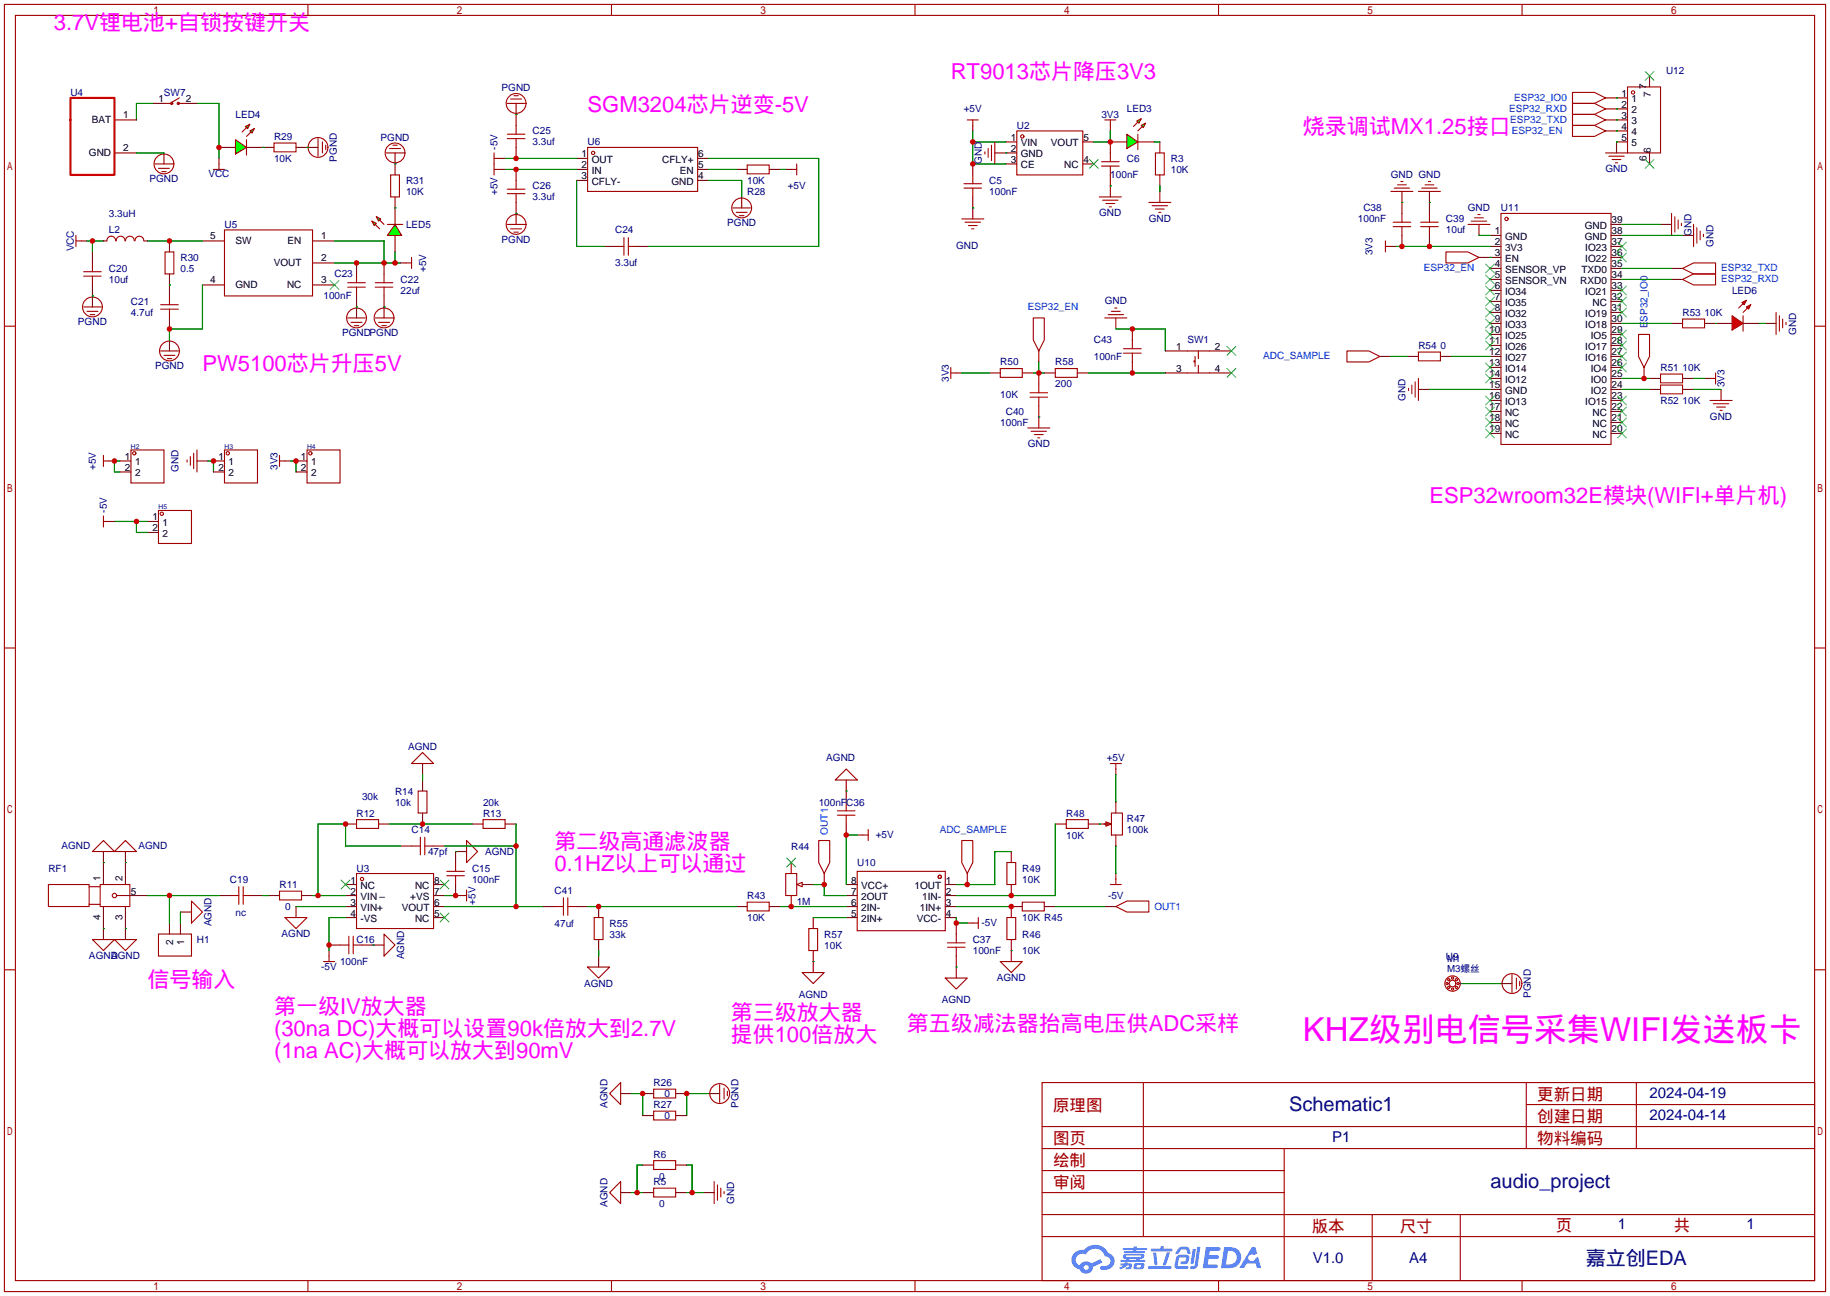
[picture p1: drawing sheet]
<svg xmlns="http://www.w3.org/2000/svg" width="422mm" height="299mm" viewBox="0 0 422 299" stroke-linecap="round" stroke-linejoin="round" font-family="sans-serif">
<g fill="none" stroke="#a10000" stroke-width=".25">
<path d="M1 1h420.4v297.2h-420.4zM3.6 3.6h415.2v292.1h-415.2zM71.1 1v2.6M141.1 1v2.6M211.2 1v2.6M281.3 1v2.6M351.3 1v2.6M1 75.3h2.6M418.8 75.3h2.6M1 149.6h2.6M418.8 149.6h2.6M1 223.9h2.6"/>
<path d="M418.8 223.9h2.6M240.5 249.9h178.3v45.8h-178.3zM263.9 249.9v35.6M352.3 249.9v15.3M352.3 255h66.5M377.7 249.9v15.3M240.5 270.3h55.9M240.5 265.2h178.3M240.5 275.3h55.9M240.5 260.1h178.3M296.4 265.2v30.5M71.1 295.7v2.5"/>
<path d="M141.1 295.7v2.5M211.2 295.7v2.5M240.5 285.5h178.3M240.5 280.4h178.3M281.3 295.7v2.5M316.7 280.4v15.3M337.1 280.4v15.3M351.3 295.7v2.5"/>
</g>
<g fill="#5487ff">
<path d="M278.4 287.9h2.6a.48 .48 0 0 1 .7 .4 .48 .48 0 0 1-.7 .5h-1.8l-.1 1h1.9a.43 .43 0 0 1 .4 .5 .43 .43 0 0 1-.5 .3h-1.9l-.2 1.3h1.6a.45 .45 0 0 1 .6 .2 .45 .45 0 0 1-.1 .6l-3.3 .1z"/>
<path d="M288.9 288h.9l.4 1.4-.8 .4a.84 .84 0 0 0-1.2 .2 .84 .84 0 0 0 .3 1.2 .84 .84 0 0 0 1.2-.4l.1-.3 .6-.3 .7 2.5h-1l-.3-1h-2l-.6 1h-1.1z"/>
<path d="M275.3 288.4h.7l-.5 3.2a.36 .36 0 0 1-.3 .3 .36 .36 0 0 1-.4-.4z"/>
<path d="M276.4 287.9h.7l-.6 4.3a1.13 1.13 0 0 1-1.8 .6l.2-.4 .7-.1 .2-.2z"/>
<path d="M272.1 288.2l.6-.4h1a.77 .77 0 0 1 .8 .6l.3 .9-.1 .2h-.6l-.2-.9-.3-.1h-.9l-.7 1-.7-.1z"/>
<path d="M271.6 290l.6-.3h1.7a.81 .81 0 0 1 .6 .5 .81 .81 0 0 1-.1 .9 .81 .81 0 0 1-.9 .8h-.7a.32 .32 0 0 1-.3-.4 .32 .32 0 0 1 .4-.3h.7l.2-.9-1.6 .1-.4 1.9h2.2a.32 .32 0 0 1 .3 .4 .32 .32 0 0 1-.4 .3l-2.2-.1-.5-.3-.1-.5z"/>
<path d="M265.1 292.3h5a.33 .33 0 0 1 .3 .4 .33 .33 0 0 1-.4 .3h-4.8l-.2-.2z"/>
<path d="M269.3 289.1h.8l-.7 2a.98 .98 0 0 1-.7 1.1l-.3-.3z"/>
<path d="M266.2 289.2h.7l.3 2.6a.34 .34 0 0 1-.3 .3 .34 .34 0 0 1-.4-.2z"/>
<path d="M265.7 288.3h2.1l.3-.6h.5l-.1 .6h1.8a.32 .32 0 0 1 .4 .3 .32 .32 0 0 1-.4 .3h-4.5l-.2-.1z"/>
<path d="M258.7 291.7h.9l.1-.2h.6v.2h.8l.2 .2-.2 .9-1.3 .2v-.4h.7l.1-.4a.68 .68 0 0 0-1 .4l-1.1 .4-.2-.4 1-.4h-.7z"/>
<path d="M259.2 288.1h2.4l.1-.3h.7v.3h2.1l.3 .3-.3 .2h-2.2v.3h1.8l.2 .2-.2 .2h-4.6v-.4h2v-.3h-2.2l-.2-.1z"/>
<path d="M282.6 287.9l-.8 4.9h1.7a2.5 2.5 0 0 0 3-2.5 2.5 2.5 0 0 0-3.1-2.4zM283.4 288.8a1.65 1.65 0 0 1 2.1 1.6 1.65 1.65 0 0 1-2.2 1.5h-.3z"/>
<path d="M259.4 289.7l-.2 .7 .7 .2 .1 .3h-1.3l.1 .4h5.3l.3-.2-.2-.2h-1.2l.2-.3a.7 .7 0 0 0 .8-.2 .7 .7 0 0 0 0-.9h-4.2zM260 289.9l3.4 .1-.2 .2h-3.2zM260.7 290.6h1.7l-.2 .3h-1.4z"/>
<path d="M261.8 291.8a1.05 1.05 0 0 0 0 1.2 2.91 2.91 0 0 0 2.2-.2 .98 .98 0 0 0 0-1.2h-1.7zM262.4 292.1l.9-.1 .1 .4-.3 .2h-.8z"/>
<path d="M248.1 289.2a2.23 2.23 0 0 0-.7 2.3 2.23 2.23 0 0 0 1.8 1.6 1.58 1.58 0 0 0 1.8 .9 1.58 1.58 0 0 0 1.3-1.5l2.2-1-.5-.8-2.1 1a1.65 1.65 0 0 0-2.7 .5 1.47 1.47 0 0 1-.7-2.1 1.47 1.47 0 0 1 2.2-.4 2.3 2.3 0 0 1 2.3-1.4 2.3 2.3 0 0 1 2 1.8 1.12 1.12 0 0 1 1.3 1 1.12 1.12 0 0 1-1.1 1.2h-.7a.45 .45 0 0 0-.6 .3 .45 .45 0 0 0 .4 .6 2.21 2.21 0 0 0 2.3-.6 2.21 2.21 0 0 0 .5-2.3 2.13 2.13 0 0 0-1.3-1 3.3 3.3 0 0 0-5.6-.7l-1.1 .1zM250.1 292.7a.6 .6 0 0 1 1.2 0 .6 .6 0 0 1-1.2 0z"/>
</g>
<g fill="none" stroke="#a10000" stroke-width=".25">
<path d="M35.8 37.8h4.1M36.6 38.9h2.5M37.3 39.6h1.1M56.9 32.3v3.5M63.2 33h5.1v2.1h-5.1zM95 176.3l2.5-2.6 2.6 2.6zM21.3 196.6l2.6-2.5 2.5 2.5zM26.4 196.6l2.6-2.5 2.5 2.5zM82.3 189.2h5.1v2.1h-5.1zM95 195.3h2M96.5 182.6h2.1v5.1h-2.1zM97 193.3v4.1"/>
<path d="M98 195.3h2.1M98 193.3v4.1M105.2 199.1v2.1M107.7 194.1l2.5 2.5-2.5 2.5zM111.5 189.2h5.1v2.1h-5.1zM11.2 204.2h9.4v5.1h-9.4zM20.6 208.8h2.5M20.6 204.7h2.5M21.3 216.9h5.1l-2.5 2.6zM23.1 204.2h6.9v5.1h-6.9zM26.4 216.9h5.1l-2.5 2.6zM26.9 206.8h2.1"/>
<path d="M36.6 215.6h7.6v5.1h-7.6zM44.2 208l2.5 2.6-2.5 2.5zM53.1 206.8h2M55.1 204.7v4.1M56.1 206.8h2.1M56.1 204.7v4.1M64.5 205.7h5.1v2.1h-5.1zM65.8 211.8h5.1l-2.6 2.6zM78.5 218.2h2M80.5 216.2v4M81.5 216.2v4M81.5 218.2h2.1"/>
<path d="M82.3 201.7h17.8v12.7h-17.8zM88.6 215.6l2.6 2.6-2.6 2.5zM103.1 202.2h4.1M103.1 201.2h4.1M105.2 202.2v2M106.4 206.8h1.3M107.7 205.5v2.5M74.7 222h2.5M75.9 220.7v1.3"/>
<circle cx="37.8" cy="37.8" r="2.29"/>
<circle cx="26.4" cy="206.8" r=".51"/>
<circle cx="83.6" cy="202.9" r=".38"/>
</g>
<g fill="none" stroke="#870000" stroke-width=".25">
<path d="M37.8 35.3v2.5M60.7 34h2.5M68.3 34h2.6M97.5 176.3v2.5M23.9 196.6v7.6M29 196.6v7.6M79.8 190.2h2.5M87.4 190.2h2.5M92.5 195.3h2.5M97.5 180.1v2.5M97.5 187.7v2.5M100.1 195.3h2.5"/>
<path d="M107.7 196.6h-2.5v2.5M109 190.2h2.5M116.6 190.2h2.5M23.9 209.3v7.6M29 206.8h5M29 209.3v7.6M39.1 213.1v2.5M41.7 213.1v2.5M41.7 210.6h2.5M50.5 206.8h2.6M58.2 206.8h2.5M62 206.8h2.5"/>
<path d="M68.3 209.3v2.5M69.6 206.8h2.5M75.9 219.5v1.2M75.9 218.2h2.6M79.8 204.2h2.5M79.8 206.8h2.5M79.8 209.3h2.5M79.8 211.8h2.5M83.6 218.2h5M100.1 204.2h2.5M100.1 206.8h2.5M100.1 209.3h2.5"/>
<path d="M100.1 211.8h2.5M105.2 204.2v2.6h1.2"/>
</g>
<path d="M78.7 203.2l2.1 2M80.8 203.2l-2.1 2M101.6 210.8l2 2.1M101.6 203.2l2 2M103.6 210.8l-2 2.1M103.6 203.2l-2 2" fill="none" stroke="#3c3" stroke-width=".25"/>
<g fill="none" stroke="#008700" stroke-width=".25">
<path d="M97.5 178.8v1.3M23.9 199.1h.1M29 199.1h.1M89.9 190.2h19.1M92.5 195.3h-12.7v-5.1h-6.4v16.6M105.2 196.6h.1M23.9 214.4h.1M29 214.4h.1M34 206.8h16.5M39.1 206.8v6.3M41.7 210.6v2.5M60.7 206.8h1.3"/>
<path d="M68.3 209.3h11.5M72.1 206.8h7.7M79.8 211.8h-3.9v7.7M86.1 218.2h.1M102.6 206.8h2.6"/>
</g>
<g fill="#0f0" stroke="#a10000" stroke-width=".25">
<path d="M54.4 32.3l2.5 1.7-2.5 1.6z"/>
<path d="M56.6 29.2l1.1-.5-.6 1z"/>
<path d="M57.7 30.2l1-.5-.5 1z"/>
</g>
<g fill="none" stroke="#a10000" stroke-width=".25">
<path d="M49.3 39.1h2.5M50.5 37.8v1.3M56.9 29.5l-1 1M57.9 30.5l-1 1M73.4 32v4.1M74.4 32.8v2.5M75.2 33.5v1M114 39.1h1.3M114 35.3v5.1M114 36.6h1.3M117.1 31h4.1M117.1 32h4.1"/>
<path d="M117.1 23.9h4.1M117.9 22.9h2.5M118.6 22.1h1M119.1 29v2M119.1 32v2M135.6 34h25.4v10.2h-25.4zM172.5 38.1h5v2h-5zM182.6 39.1h1.3M183.9 37.8v2.6M17.5 54.4v2.5M17.5 55.6h1.3M38.1 58.2h2v5h-2z"/>
<path d="M51.8 53.1h20.3v15.2h-20.3zM89.4 51.8h3.6M90.2 40.4h2v5.1h-2zM95 59.4v2.6M117.1 44.7h4.1M117.1 43.7h4.1M117.1 51.8h4.1M117.9 52.8h2.5M118.6 53.6h1M119.1 41.7v2M119.1 44.7v2M142 56.9h2"/>
<path d="M144 54.9v4M145 54.9v4M145 56.9h2.1M169.2 48h4M169.9 49h2.6M170.7 49.8h1M19.3 63.8h4.1M19.3 62.7h4.1M19.3 70.9h4.1M20.1 71.9h2.5M20.8 72.6h1M21.3 60.7v2"/>
<path d="M21.3 63.8v2M37.1 71.4h4M37.1 70.4h4M39.1 68.3v2.1M39.1 71.4v2M80.3 66.3h4M80.3 65.3h4M80.3 73.4h4M81 74.4h2.6M81.8 75.2h1M82.3 63.2v2.1M82.3 66.3v2"/>
<path d="M86.6 66.3h4.1M86.6 65.3h4.1M86.6 73.4h4.1M87.4 74.4h2.5M88.1 75.2h1.1M88.6 63.2v2.1M88.6 66.3v2M93.7 60.7h1.3M37.1 81h4M37.8 82h2.6M38.6 82.8h1"/>
<circle cx="73.4" cy="34" r="2.29"/>
<circle cx="119.1" cy="23.9" r="2.29"/>
<circle cx="136.9" cy="35.3" r=".38"/>
<circle cx="119.1" cy="51.8" r="2.29"/>
<circle cx="171.2" cy="48" r="2.29"/>
<circle cx="21.3" cy="70.9" r="2.29"/>
<circle cx="82.3" cy="73.4" r="2.29"/>
<circle cx="88.6" cy="73.4" r="2.29"/>
<circle cx="39.1" cy="81" r="2.29"/>
</g>
<g fill="none" stroke="#870000" stroke-width=".25">
<path d="M26.4 27.7h5.1M26.4 35.3h5.1M50.5 34h3.9M50.5 36.6v1.2M56.9 34h3.8M70.9 34h2.5M91.2 37.8v2.6M115.3 36.6h1.3M115.3 39.1h1.3M119.1 23.9v5.1M119.1 34v2.6M119.1 39.1v2.6"/>
<path d="M133.1 36.6h2.5M133.1 39.1h2.5M161 36.6h2.6M161 39.1h2.6M169.9 39.1h2.6M177.5 39.1h2.6M181.4 39.1h1.2M18.8 55.6h1.3M21.3 58.2v2.5M39.1 55.6v2.6M46.7 55.6h5.1M72.1 55.6h5.1"/>
<path d="M91.2 45.5v2.5M119.1 46.7v5.1M133.1 41.7h2.5M139.4 56.9h2.6M147.1 56.9h2.5M161 41.7h2.6M171.2 45.5v2.5M21.3 65.8v5.1M39.1 63.2v5.1M39.1 73.4v2.5M39.1 78.5v2.5M46.7 65.8h5.1"/>
<path d="M72.1 60.7h5.1M72.1 65.8h5.1M82.3 60.7v2.5M82.3 68.3v5.1M88.6 60.7v2.5M88.6 68.3v5.1M92.5 60.7h1.2"/>
</g>
<g fill="none" stroke="#008700" stroke-width=".25">
<path d="M31.5 35.3h6.3M35.3 23.9h-3.8v3.8M45.5 23.9h5v12.7M60.7 34h.1M70.9 34h.1M116.6 39.1h16.5M116.6 36.6h16.5M119.1 26.4h.1M163.6 39.1h6.3M163.6 36.6h25.4v20.3h-39.4M180.1 39.1h1.3M20.1 55.6h3.8"/>
<path d="M21.3 55.6v2.6M34 55.6h12.7M77.2 55.6h11.4v5.1M91.2 58.2v2.5M119.1 49.3h.1M133.1 41.7v15.2h6.3M163.6 41.7h7.6v3.8M21.3 68.3h.1M39.1 65.8h.1M46.7 65.8v10.1h-7.6v2.6M77.2 60.7h15.3M82.3 70.9h.1"/>
<path d="M88.6 70.9h.1"/>
</g>
<path d="M16.3 22.6h10.1v17.8h-10.1z" fill="none" stroke="#f30" stroke-width=".51"/>
<path d="M76.2 64.8l2 2M78.2 64.8l-2 2" fill="none" stroke="#3c3" stroke-width=".25"/>
<g fill="#0f0" stroke="#a10000" stroke-width=".25">
<path d="M91.2 51.8l1.5 2.6h-3.3z"/>
<path d="M85.9 51.1l1 .5-.5 .5z"/>
<path d="M86.9 50l1 .5-.5 .6z"/>
</g>
<g fill="none" stroke="#a10000" stroke-width=".25">
<path d="M89.2 35.3h4M89.9 34.3h2.6M90.7 33.5h1M227.3 35.1v.5M228.1 34.3v2M228.9 33.5v3.6M229.6 32.8v5M234.7 30.2h15.2v10.2h-15.2zM254.3 38.4h4M254.3 37.3h4M255 27.7h2.6M256.3 27.7v1.3"/>
<path d="M256.3 35.3v2M256.3 38.4v2M262.6 31v3.5M266.7 35.3h2v5.1h-2zM86.6 51.8l1 1M87.6 50.8l1 1M222 50.5h5.1M222.5 43.4h4.1M222.5 42.4h4.1M222.8 51.3h3.5M223.5 52.1h2.1M224.3 52.8h.5"/>
<path d="M224.5 40.4v2M224.5 43.4v2.1M253.7 45.5h5.1M254.5 46.2h3.6M255.3 47h2M256 47.8h.5M265.2 46.7h5.1M265.9 47.5h3.6M266.7 48.3h2M267.5 49h.5"/>
<circle cx="91.2" cy="35.3" r="2.29"/>
<circle cx="236" cy="31.5" r=".38"/>
</g>
<g fill="none" stroke="#870000" stroke-width=".25">
<path d="M91.2 35.3v2.5M224.5 37.8v2.6M229.6 35.3h5.1M232.2 32.8h2.5M232.2 37.8h2.5M249.9 32.8h2.6M249.9 37.8h2.6M256.3 29v1.2M256.3 32.8v2.5M267.7 32.8v2.5M91.2 48v3.8M91.2 54.4v3.8"/>
<path d="M224.5 45.5v5M256.3 40.4v5.1M267.7 40.4v2.5M267.7 44.2v2.5"/>
</g>
<path d="M91.2 37.8h.1M224.5 32.8h7.7M224.5 30.2v7.6h7.7M256.3 30.2v2.6h-3.8M91.2 48h.1M224.5 48h.1M256.3 42.9h.1M267.7 42.9v1.3" fill="none" stroke="#008700" stroke-width=".25"/>
<path d="M251.5 36.8l2 2.1M253.5 36.8l-2 2.1" fill="none" stroke="#3c3" stroke-width=".25"/>
<g fill="#0f0" stroke="#a10000" stroke-width=".25">
<path d="M260.1 31l2.5 1.8-2.5 1.5z"/>
<path d="M262.4 27.9l1-.5-.5 1z"/>
<path d="M263.4 29l1-.6-.5 1.1z"/>
</g>
<g fill="none" stroke="#a10000" stroke-width=".25">
<path d="M223.3 27.7h2.5M224.5 27.7v1.3M262.6 28.2l-1 1M263.7 29.2l-1.1 1M370.6 35.3h5.1M371.3 36.1h3.6M372.1 36.8h2M372.9 37.6h.5M375.7 20.1h7.6v15.2h-7.6zM319.8 55.6v2.6M319.8 56.9h1.3M321.1 44.2h5"/>
<path d="M321.6 51.3h4M321.6 52.3h4M321.8 43.4h3.6M322.6 42.7h2M323.3 41.9h.5M323.6 49.3v2M323.6 52.3v2.1M327.4 44.2h5.1M327.9 51.3h4.1M327.9 52.3h4.1M328.2 43.4h3.5M328.9 42.7h2.1"/>
<path d="M329.7 41.9h.5M329.9 49.3v2M329.9 52.3v2.1M333.8 58.2h5l2.6 1.2-2.6 1.3h-5zM338.8 51.8h5.1M339.6 51.1h3.6M340.4 50.3h2M341.1 49.5h.5M346.5 49.3h25.4v53.3h-25.4zM385.8 49.3v5.1M386.6 50v3.6M387.3 50.8v2"/>
<path d="M388.1 51.6v.5M390.9 51.8v5.1M391.7 52.6v3.5M392.4 53.3v2.1M393.2 54.1v.5M378.2 77.2h2.5v5.1l-1.2 2.5-1.3-2.5zM388.4 73.7h5v2h-5zM388.4 62l2.5-1.3h5.1v2.5h-5.1zM388.4 64.5l2.5-1.3h5.1v2.6h-5.1zM402.3 72.9v3.6M219.5 84.8v2.6M219.5 86.1h1.2"/>
<path d="M230.9 85.1h5.1v2h-5.1zM237.2 98.8h5.1M237.7 91.7h4.1M237.7 90.7h4.1M238 99.6h3.6M239.8 88.6v2.1M239.8 91.7v2M325.1 89.7v.5M325.9 88.9v2M326.6 88.1v3.6M327.4 87.4v5.1M383.3 86.4h5.1v2h-5.1z"/>
<path d="M383.3 88.9h5.1v2h-5.1zM394.7 87.4h1.3M394.7 92.5h5.1M395.5 93.2h3.5M396 86.1v2.5M396.2 94h2.1M397 94.7h.5M238.8 100.3h2M239.5 101.1h.5M256.3 176.3h2.5M257.6 176.3v1.2M192.8 180.1l2.5-2.6 2.6 2.6z"/>
<path d="M193.3 188.2h4.1M193.3 187.2h4.1M195.3 185.2v2M195.3 188.2v2M199.1 192.8h1.3M200.4 191.5v2.6M222 194.1h2.5v5l-1.2 2.6-1.3-2.6zM232.4 199.1h2v5.1h-2zM246.1 189.2h5.1v2.1h-5.1zM254.8 190.2h1.2M255.3 189.7l1.2 .5-1.2 .6zM256.5 187.7h2.6v5.1h-2.6z"/>
<path d="M172.5 208.3h5v2h-5zM181.4 201.7h2.5v5.1h-2.5zM183.9 204.2l1.3-.5v1zM197.9 201.2h20.3v13.7h-20.3zM218.7 218.7h4.1M218.7 217.7h4.1M220.7 215.6v2.1M220.7 218.7v2M224.5 213.1h1.3M225.8 211.8v2.6M232.4 211.8h2v5.1h-2zM236 208.3h5v2h-5z"/>
<path d="M256.3 204.2h2.5M257.6 202.9v1.3M218.2 225.8h5.1l-2.6 2.5zM230.9 222h5.1l-2.6 2.5z"/>
<circle cx="376.9" cy="21.3" r=".38"/>
<circle cx="347.7" cy="50.5" r=".38"/>
<circle cx="216.9" cy="202.4" r=".38"/>
</g>
<g fill="none" stroke="#870000" stroke-width=".25">
<path d="M380.7 17.5v2.6M224.5 29v1.2M256.3 32.8h3.8M262.6 32.8h3.8M373.1 22.6h2.6M373.1 25.1h2.6M373.1 27.7h2.6M373.1 30.2h2.6M375.7 32.8h-2.6v2.5M380.7 35.3v2.5M321.1 56.9h1.2M323.6 44.2v5.1"/>
<path d="M323.6 54.4v2.5M329.9 44.2v5.1M329.9 54.4v2.5M341.4 59.4h5.1M341.4 51.8v2.6M343.9 54.4h2.6M343.9 56.9h2.6M371.9 54.4h2.5M371.9 56.9h2.5M371.9 59.4h2.5M371.9 51.8h2.5M383.3 51.8h2.5"/>
<path d="M388.4 54.4h2.5M343.9 62h2.6M343.9 64.5h2.6M343.9 67.1h2.6M343.9 69.6h2.6M343.9 72.1h2.6M343.9 74.7h2.6M343.9 77.2h2.6M343.9 79.8h2.6M371.9 62h2.5M371.9 64.5h2.5M371.9 67.1h2.5"/>
<path d="M371.9 69.6h2.5M371.9 72.1h2.5M371.9 74.7h2.5M371.9 77.2h2.5M371.9 79.8h2.5M385.8 62h2.6M385.8 64.5h2.6M385.8 74.7h2.6M393.4 74.7h2.6M220.7 86.1h1.3M228.3 86.1h2.6M236 86.1h2.5"/>
<path d="M239.8 86.1v2.5M239.8 93.7v5.1M327.4 89.9h2.5M343.9 82.3h2.6M343.9 84.8h2.6M343.9 87.4h2.6M343.9 89.9h2.6M343.9 92.5h2.6M343.9 95h2.6M343.9 97.5h2.6M371.9 82.3h2.5M371.9 84.8h2.5"/>
<path d="M371.9 87.4h2.5M371.9 89.9h2.5M371.9 92.5h2.5M371.9 95h2.5M371.9 97.5h2.5M379.5 84.8v2.6M380.7 87.4h2.6M380.7 89.9h2.6M388.4 87.4h2.5M388.4 89.9h2.5M393.4 87.4h1.3M397.3 89.9v2.6"/>
<path d="M343.9 100.1h2.6M371.9 100.1h2.5M257.6 177.5v1.3M182.6 199.1v2.6M195.3 180.1v5.1M195.3 190.2v2.6M197.9 192.8h1.2M233.4 196.6v2.5M243.6 190.2h2.5M251.2 190.2h5.1M257.6 185.2v2.5M257.6 192.8v2.5"/>
<path d="M169.9 209.3h2.6M177.5 209.3h2.6M182.6 206.8v2.5M185.2 204.2h2.5M195.3 204.2h2.6M195.3 206.8h2.6M195.3 209.3h2.6M195.3 211.8h2.6M218.2 204.2h2.5M218.2 206.8h2.5M218.2 209.3h2.5M218.2 211.8h2.5"/>
<path d="M220.7 213.1v2.5M223.3 213.1h1.2M223.3 201.7v2.5M233.4 204.2v2.6M233.4 216.9v5.1M236 209.3h-2.6v2.5M241 209.3h2.6M257.6 201.7v1.2M220.7 220.7v5.1"/>
</g>
<g fill="none" stroke="#008700" stroke-width=".25">
<path d="M232.2 35.3h.1M266.4 32.8h1.3M322.3 56.9h21.6M323.6 46.7h.1M329.9 46.7h.1M341.4 54.4h2.5M374.4 54.4h14M374.4 51.8h8.9M374.4 62h11.4M374.4 64.5h11.4M374.4 74.7h11.4M222 86.1h6.3"/>
<path d="M238.5 86.1h2.5M239.8 96.3h.1M239.8 83.6v2.5M329.9 89.9h14M374.4 89.9h6.3M374.4 87.4h6.3M390.9 89.9h6.4M390.9 87.4h2.5M257.6 178.8v6.4M195.3 182.6h.1M197.9 192.8h-2.6v11.4M233.4 196.6h-3.8v7.6h-8.9"/>
<path d="M243.6 190.2v16.6h-22.9M253.7 190.2h.1M257.6 195.3v6.4M180.1 209.3h15.2M187.7 204.2h2.5v2.6h5.1M220.7 209.3h12.7M220.7 211.8v1.3h2.6M233.4 219.5h.1M220.7 223.3h.1"/>
</g>
<g fill="none" stroke="#3c3" stroke-width=".25">
<path d="M379.7 16.5l2.1 2M381.8 16.5l-2.1 2M379.7 36.8l2.1 2.1M381.8 36.8l-2.1 2.1M373.4 58.4l2 2.1M373.4 55.9l2 2M375.4 55.9l-2 2M375.4 58.4l-2 2.1M342.9 61l2 2M342.9 63.5l2 2M342.9 66l2 2.1M342.9 68.6l2 2"/>
<path d="M342.9 71.1l2 2.1M342.9 73.7l2 2M342.9 76.2l2 2M342.9 78.7l2 2.1M344.9 61l-2 2M344.9 63.5l-2 2M344.9 66l-2 2.1M344.9 68.6l-2 2M344.9 71.1l-2 2.1M344.9 73.7l-2 2M344.9 76.2l-2 2M344.9 78.7l-2 2.1"/>
<path d="M373.4 78.7l2 2.1M373.4 76.2l2 2M373.4 71.1l2 2.1M373.4 68.6l2 2M373.4 66l2 2.1M375.4 66l-2 2.1M375.4 68.6l-2 2M375.4 78.7l-2 2.1M375.4 76.2l-2 2M375.4 71.1l-2 2.1M342.9 83.8l2 2.1M342.9 86.4l2 2"/>
<path d="M342.9 91.4l2 2.1M342.9 94l2 2M342.9 96.5l2 2.1M342.9 99.1l2 2M344.9 83.8l-2 2.1M344.9 86.4l-2 2M344.9 91.4l-2 2.1M344.9 94l-2 2M344.9 96.5l-2 2.1M344.9 99.1l-2 2M373.4 99.1l2 2M373.4 96.5l2 2.1"/>
<path d="M373.4 94l2 2M373.4 91.4l2 2.1M373.4 83.8l2 2.1M373.4 81.3l2 2M375.4 99.1l-2 2M375.4 96.5l-2 2.1M375.4 94l-2 2M375.4 91.4l-2 2.1M375.4 83.8l-2 2.1M375.4 81.3l-2 2M181.6 198.1l2 2.1M183.6 198.1l-2 2.1"/>
</g>
<g fill="#f00" stroke="#a10000" stroke-width=".25">
<path d="M399.8 72.9l2.5 1.8-2.5 1.5z"/>
<path d="M402.1 69.9l1-.6-.5 1.1z"/>
<path d="M403.1 70.9l1-.5-.5 1z"/>
</g>
<g fill="none" stroke="#a10000" stroke-width=".25">
<path d="M37.8 23.9h1.8M41.1 23.9h1.8M41.4 22.6l-1.8 1M363 23.9h5l2.6 1.2-2.6 1.3h-5zM363 29h5l2.6 1.2-2.6 1.3h-5zM363 21.3h5l2.6 1.3-2.6 1.3h-5zM363 26.4h5l2.6 1.3-2.6 1.3h-5zM24.7 55.6a1.01 1.01 0 0 1 1-1.1 1.01 1.01 0 0 1 1 1.1M26.8 55.6a1.01 1.01 0 0 1 1-1.1 1.01 1.01 0 0 1 1 1.1M29 55.6a1.01 1.01 0 0 1 1-1.1 1.01 1.01 0 0 1 1 1.1M31.2 55.6a1.01 1.01 0 0 1 1-1.1 1.01 1.01 0 0 1 1 1.1M238.5 73.4h2.5v5.1l-1.2 2.5-1.3-2.5z"/>
<path d="M255 73.4h5.1M255.8 72.6h3.5M256.5 71.9h2.1M257.3 71.1h.5M261.4 78.5v2M402.3 70.1l-1 1M403.4 71.1l-1.1 1M410 72.1v5.1M410.7 72.9v3.6M411.5 73.7v2M412.2 74.4v.5M243.6 85.1h5.1v2h-5.1z"/>
<path d="M259.3 81.5h4.1M259.3 80.5h4.1M261.4 81.5v2.1M274.1 86.1h5M274.1 81h5M275.8 83.3h-.2v.3h.2M275.8 82.3v2.3M276.6 81v1.8M276.6 84.3v1.8M310.9 81h5.1l2.5 1.3-2.5 1.3h-5.1zM327.4 81.3h5.1v2h-5.1zM23.9 105.2v2.5"/>
<path d="M23.9 119.1v2.6M23.9 106.4h1.2M30.2 103.9h7.6v7.6h-7.6zM36.6 117.9h7.6v7.6h-7.6zM43.2 106.2v.5M43.9 105.4v2M44.7 104.6v3.6M45.5 103.9v5.1M51.8 103.9h7.6v7.6h-7.6zM64.5 106.4h1.3M64.5 105.2v2.5M70.9 103.9h7.6v7.6h-7.6z"/>
<path d="M23.9 120.4h1.2M189 194.1h2.5v5l-1.3 2.6-1.2-2.6zM128 209.3h2M130 207.3v4M131.1 209.3h2M131.1 207.3v4M137.2 211.8h2v5.1h-2zM186.7 214.4h2v5.1h-2zM257.6 209.3l2.5-1.3h5.1v2.6h-5.1zM135.6 223.3h5.1l-2.5 2.5zM185.2 224.5h5l-2.5 2.6zM349 225v4.1"/>
<path d="M350 225.8v2.5M350.8 226.6v1M143.3 249.9v5.1l-2.6-2.5zM150.9 251.5h5.1v2h-5.1zM150.9 256.5h5.1v2.1h-5.1zM166.1 250.4v4.1M167.1 251.2v2.5M167.9 252v1M143.3 272.8v5.1l-2.6-2.6zM150.9 274.3h5.1v2.1h-5.1zM150.9 268h5.1v2h-5.1zM164.8 272.8v5.1"/>
<path d="M165.6 273.6v3.5M166.4 274.3v2.1M167.1 275.1v.5"/>
<circle cx="39.6" cy="23.9" r=".25"/>
<circle cx="41.1" cy="23.9" r=".25"/>
<circle cx="31" cy="104.6" r=".38"/>
<circle cx="37.3" cy="118.6" r=".38"/>
<circle cx="52.6" cy="104.6" r=".38"/>
<circle cx="71.6" cy="104.6" r=".38"/>
<circle cx="334" cy="227.1" r=".25"/>
<circle cx="334.4" cy="226.2" r=".25"/>
<circle cx="334.4" cy="228" r=".25"/>
<circle cx="335.3" cy="225.8" r=".25"/>
<circle cx="335.3" cy="228.3" r=".25"/>
<circle cx="335.3" cy="227.1" r="1.78"/>
<circle cx="335.3" cy="227.1" r=".76"/>
<circle cx="336.2" cy="226.2" r=".25"/>
<circle cx="336.2" cy="228" r=".25"/>
<circle cx="336.5" cy="227.1" r=".25"/>
<circle cx="349" cy="227.1" r="2.29"/>
<circle cx="166.1" cy="252.5" r="2.29"/>
</g>
<g fill="none" stroke="#870000" stroke-width=".25">
<path d="M35.3 23.9h2.5M42.9 23.9h2.6M370.6 25.1h2.5M370.6 30.2h2.5M370.6 22.6h2.5M370.6 27.7h2.5M23.9 55.6h.7M33.3 55.6h.7M257.6 73.4v2.5M261.4 75.9v2.6M396 74.7h3.8M402.3 74.7h3.8"/>
<path d="M407.4 74.7h2.6M239.8 81v2.6M241 86.1h2.6M248.7 86.1h2.5M261.4 83.6v2.5M269 86.1h5.1M269 81h5.1M279.1 86.1h5.1M279.1 81h5.1M318.5 82.3h2.6M324.9 82.3h2.5M332.5 82.3h2.5"/>
<path d="M25.1 106.4h1.3M27.7 106.4h2.5M27.7 109h2.5M45.5 106.4h2.5M49.3 106.4h2.5M49.3 109h2.5M65.8 106.4h1.3M68.3 106.4h2.6M68.3 109h2.6M25.1 120.4h1.3M34 120.4h2.6M34 122.9h2.6"/>
<path d="M125.5 209.3h2.5M133.1 209.3h2.5M138.2 209.3v2.5M138.2 216.9v2.6M187.7 211.8v2.6M187.7 219.5v5M190.2 201.7v2.5M255 209.3h2.6M138.2 220.7v2.6M346.5 227.1h2.5M143.3 252.5h2.5M148.3 252.5h2.6"/>
<path d="M148.3 257.6h2.6M156 252.5h2.5M156 257.6h2.5M163.6 252.5h2.5M143.3 275.3h2.5M148.3 275.3h2.6M148.3 269h2.6M156 275.3h2.5M156 269h2.5M162.3 275.3h2.5"/>
</g>
<g fill="none" stroke="#008700" stroke-width=".25">
<path d="M373.1 25.1h.1M373.1 30.2h.1M373.1 22.6h.1M373.1 27.7h.1M373.1 32.8h.1M343.9 59.4h.1M257.6 75.9h11.4v5.1M396 74.7h.1M406.1 74.7h1.3M251.2 86.1h17.8M321.1 82.3h3.8M335 82.3h8.9"/>
<path d="M27.7 106.4h-1.3v2.6h1.3M48 106.4h1.3v2.6M67.1 106.4h1.2v2.6M26.4 120.4h7.6M31.5 120.4v2.5h2.5M102.6 195.3h16.5M119.1 190.2v19.1M102.6 209.3h22.9M135.6 209.3h34.3M138.2 219.5v1.2M187.7 211.8h7.6M243.6 209.3h11.4"/>
<path d="M187.7 222h.1M337.6 227.1h8.9M145.8 252.5h2.5v5.1M163.6 252.5h-5.1v5.1M145.8 275.3h2.5M148.3 269h-1.2v6.3M158.5 275.3h3.8M158.5 269h1.3v6.3"/>
</g>
<path d="M337.1 227.1h.5" fill="none" stroke="#000" stroke-width=".25"/>
<path d="M283.2 85.1l2 2M283.2 80l2 2M285.2 85.1l-2 2M285.2 80l-2 2" fill="none" stroke="#3c3" stroke-width=".25"/>
<g fill="#c00">
<circle cx="105.2" cy="206.8" r=".63"/>
<circle cx="75.9" cy="218.2" r=".63"/>
<circle cx="97.5" cy="190.2" r=".63"/>
<circle cx="79.8" cy="190.2" r=".63"/>
<circle cx="73.4" cy="206.8" r=".63"/>
<circle cx="39.1" cy="206.8" r=".63"/>
<circle cx="50.5" cy="34" r=".63"/>
<circle cx="39.1" cy="55.6" r=".63"/>
<circle cx="21.3" cy="55.6" r=".63"/>
<circle cx="39.1" cy="75.9" r=".63"/>
<circle cx="88.6" cy="60.7" r=".63"/>
<circle cx="82.3" cy="60.7" r=".63"/>
<circle cx="91.2" cy="60.7" r=".63"/>
<circle cx="119.1" cy="39.1" r=".63"/>
<circle cx="119.1" cy="36.6" r=".63"/>
<circle cx="224.5" cy="32.8" r=".63"/>
<circle cx="224.5" cy="37.8" r=".63"/>
<circle cx="256.3" cy="32.8" r=".63"/>
<circle cx="182.6" cy="209.3" r=".63"/>
<circle cx="190.2" cy="204.2" r=".63"/>
<circle cx="195.3" cy="192.8" r=".63"/>
<circle cx="220.7" cy="213.1" r=".63"/>
<circle cx="233.4" cy="209.3" r=".63"/>
<circle cx="233.4" cy="206.8" r=".63"/>
<circle cx="223.3" cy="204.2" r=".63"/>
<circle cx="323.6" cy="56.9" r=".63"/>
<circle cx="329.9" cy="56.9" r=".63"/>
<circle cx="239.8" cy="86.1" r=".63"/>
<circle cx="379.5" cy="87.4" r=".63"/>
<circle cx="158.5" cy="252.5" r=".63"/>
<circle cx="148.3" cy="252.5" r=".63"/>
<circle cx="159.8" cy="275.3" r=".63"/>
<circle cx="147.1" cy="275.3" r=".63"/>
<circle cx="119.1" cy="209.3" r=".63"/>
<circle cx="119.1" cy="195.3" r=".63"/>
<circle cx="26.4" cy="106.4" r=".63"/>
<circle cx="49.3" cy="106.4" r=".63"/>
<circle cx="68.3" cy="106.4" r=".63"/>
<circle cx="31.5" cy="120.4" r=".63"/>
<circle cx="261.4" cy="86.1" r=".63"/>
<circle cx="261.4" cy="75.9" r=".63"/>
<circle cx="138.2" cy="209.3" r=".63"/>
</g>
<text font-size="7.6" fill="#f0f" x="300.7" y="240.3">KHZ级别电信号采集WIFI发送板卡</text>
<g font-size="5.1" fill="#f0f">
<text x="12.4" y="6.9">3.7V锂电池+自锁按键开关</text>
<text x="219.5" y="18.3">RT9013芯片降压3V3</text>
<text x="135.6" y="25.9">SGM3204芯片逆变-5V</text>
<text x="300.7" y="31">烧录调试MX1.25接口</text>
<text x="46.7" y="85.6">PW5100芯片升压5V</text>
<text x="329.9" y="116.1">ESP32wroom32E模块(WIFI+单片机)</text>
<text x="128" y="196.1">第二级高通滤波器</text>
<text x="128" y="201.2">0.1HZ以上可以通过</text>
<text x="34" y="227.8">信号输入</text>
<text x="63.2" y="234.2">第一级IV放大器</text>
<text x="63.2" y="239.3">(30na DC)大概可以设置90k倍放大到2.7V</text>
<text x="168.7" y="235.5">第三级放大器</text>
<text x="209.3" y="238">第五级减法器抬高电压供ADC采样</text>
<text x="63.2" y="244.3">(1na AC)大概可以放大到90mV</text>
<text x="168.7" y="240.5">提供100倍放大</text>
</g>
<g font-size="4.6" fill="#000080">
<text x="297.6" y="256.4">Schematic1</text>
<text x="344" y="274.2">audio_project</text>
<text x="366" y="292">嘉立创EDA</text>
</g>
<g font-size="3.8" fill="#a00000">
<text x="243.1" y="256.5">原理图</text>
<text x="354.8" y="254">更新日期</text>
<text x="354.8" y="259.1">创建日期</text>
<text x="243.1" y="269.2">绘制</text>
<text x="243.1" y="264.2">图页</text>
<text x="354.8" y="264.2">物料编码</text>
<text x="243.1" y="274.3">审阅</text>
<text x="302.8" y="284.5">版本</text>
<text x="323.1" y="284.5">尺寸</text>
<text x="359.2" y="284.2">页</text>
<text x="386.3" y="284.2">共</text>
</g>
<g font-size="3.5" fill="#000080">
<text x="380.7" y="253.5">2024-04-19</text>
<text x="307.5" y="263.7">P1</text>
<text x="380.7" y="258.6">2024-04-14</text>
<text x="373.4" y="283.7">1</text>
<text x="403.2" y="283.7">1</text>
<text x="303" y="291.6">V1.0</text>
<text x="325.3" y="291.6">A4</text>
</g>
<g font-size="2.3" fill="#000080">
<text x="384.6" y="17.1">U12</text>
<text x="16.3" y="22.1">U4</text>
<text x="37.8" y="22.1">SW7</text>
<text x="115.8" y="21">PGND</text>
<text x="54.4" y="27.2">LED4</text>
<text x="222.5" y="25.8">+5V</text>
<text x="234.7" y="29.8">U2</text>
<text x="254.2" y="27.2">3V3</text>
<text x="260.1" y="26">LED3</text>
<text x="63.2" y="32.3">R29</text>
<text x="87.9" y="32.4">PGND</text>
<text x="114.9" y="34.6" transform="rotate(-90 114.9 34.6)">-5V</text>
<text x="122.9" y="31">C25</text>
<text x="122.9" y="33.6">3.3uf</text>
<text x="135.6" y="33.6">U6</text>
<text x="48.1" y="41">VCC</text>
<text x="63.2" y="37.4">10K</text>
<text x="77.8" y="37.4" transform="rotate(-90 77.8 37.4)">PGND</text>
<text x="226.6" y="37.9" transform="rotate(-90 226.6 37.9)">GND</text>
<text x="256.3" y="41.2">100nF</text>
<text x="260.1" y="37.4">C6</text>
<text x="270.3" y="37.4">R3</text>
<text x="270.3" y="39.9">10K</text>
<text x="321" y="41.1">GND GND</text>
<text x="370.6" y="39.8">GND</text>
<text x="34.5" y="42.1">PGND</text>
<text x="93.7" y="42.5">R31</text>
<text x="93.7" y="45">10K</text>
<text x="114.9" y="45" transform="rotate(-90 114.9 45)">+5V</text>
<text x="122.9" y="43.7">C26</text>
<text x="122.9" y="46.3">3.3uf</text>
<text x="172.5" y="45">R28</text>
<text x="172.5" y="42.5">10K</text>
<text x="181.8" y="43.6">+5V</text>
<text x="228.3" y="42.5">C5</text>
<text x="228.3" y="45">100nF</text>
<text x="25.1" y="53.9">L2</text>
<text x="25.1" y="50.1">3.3uH</text>
<text x="51.8" y="52.6">U5</text>
<text x="93.7" y="52.6">LED5</text>
<text x="142" y="53.9">C24</text>
<text x="167.9" y="52.3">PGND</text>
<text x="253.7" y="50">GND</text>
<text x="265.2" y="51.2">GND</text>
<text x="313.4" y="51.4">100nF</text>
<text x="314.7" y="48.8">C38</text>
<text x="333.8" y="51.4">C39</text>
<text x="333.8" y="53.9">10uf</text>
<text x="338.8" y="48.7">GND</text>
<text x="346.5" y="48.8">U11</text>
<text x="17.1" y="58.1" transform="rotate(-90 17.1 58.1)">VCC</text>
<text x="115.8" y="56.1">PGND</text>
<text x="220.7" y="57.6">GND</text>
<text x="316.8" y="58.9" transform="rotate(-90 316.8 58.9)">3V3</text>
<text x="390.4" y="54.4" transform="rotate(-90 390.4 54.4)">GND</text>
<text x="395.5" y="56.9" transform="rotate(-90 395.5 56.9)">GND</text>
<text x="25.1" y="62.8">C20</text>
<text x="25.1" y="65.3">10uf</text>
<text x="41.7" y="60.2">R30</text>
<text x="41.7" y="62.8">0.5</text>
<text x="77.2" y="64.1">C23</text>
<text x="92.5" y="65.3">C22</text>
<text x="98.3" y="62.8" transform="rotate(-90 98.3 62.8)">+5V</text>
<text x="142" y="61.5">3.3uf</text>
<text x="30.2" y="70.4">C21</text>
<text x="74.7" y="69.1">100nF</text>
<text x="92.5" y="67.9">22uf</text>
<text x="255" y="70.3">GND</text>
<text x="399.8" y="67.9">LED6</text>
<text x="18" y="75.1">PGND</text>
<text x="30.2" y="72.9">4.7uf</text>
<text x="79" y="77.7">PGNDPGND</text>
<text x="388.4" y="72.9">R53</text>
<text x="393.4" y="72.9">10K</text>
<text x="414.6" y="77.2" transform="rotate(-90 414.6 77.2)">GND</text>
<text x="252.5" y="79.3">C43</text>
<text x="252.5" y="83.1">100nF</text>
<text x="274.1" y="79.3">SW1</text>
<text x="327.4" y="80.6">R54</text>
<text x="332.5" y="80.6">0</text>
<text x="35.8" y="85.3">PGND</text>
<text x="219" y="88.2" transform="rotate(-90 219 88.2)">3V3</text>
<text x="230.9" y="84.4">R50</text>
<text x="243.6" y="84.4">R58</text>
<text x="243.6" y="89.5">200</text>
<text x="383.3" y="85.6">R51</text>
<text x="388.4" y="85.6">10K</text>
<text x="398.1" y="89.4" transform="rotate(-90 398.1 89.4)">3V3</text>
<text x="230.9" y="92">10K</text>
<text x="232.2" y="95.8">C40</text>
<text x="324.4" y="92.5" transform="rotate(-90 324.4 92.5)">GND</text>
<text x="383.3" y="93.3">R52</text>
<text x="388.4" y="93.3">10K</text>
<text x="230.9" y="98.3">100nF</text>
<text x="394.7" y="97">GND</text>
<text x="237.2" y="103.3">GND</text>
<text x="22.1" y="108.5" transform="rotate(-90 22.1 108.5)">+5V</text>
<text x="41.2" y="109" transform="rotate(-90 41.2 109)">GND</text>
<text x="64.1" y="108.5" transform="rotate(-90 64.1 108.5)">3V3</text>
<text x="24.7" y="118.4" transform="rotate(-90 24.7 118.4)">-5V</text>
<text x="94.2" y="173.2">AGND</text>
<text x="190.7" y="175.7">AGND</text>
<text x="255.5" y="175.7">+5V</text>
<text x="83.6" y="184.7">30k</text>
<text x="91.2" y="183.4">R14</text>
<text x="91.2" y="186">10k</text>
<text x="111.5" y="186">20k</text>
<text x="189" y="186">100nF</text>
<text x="195.3" y="186">C36</text>
<text x="82.3" y="188.5">R12</text>
<text x="111.5" y="188.5">R13</text>
<text x="246.1" y="188.5">R48</text>
<text x="260.1" y="189.8">R47</text>
<text x="14.2" y="196">AGND</text>
<text x="32" y="196">AGND</text>
<text x="95" y="192.3">C14</text>
<text x="98.8" y="197.4">47pf</text>
<text x="112" y="197.3">AGND</text>
<text x="182.6" y="196.1">R44</text>
<text x="202.1" y="193.5">+5V</text>
<text x="246.1" y="193.6">10K</text>
<text x="260.1" y="192.3">100k</text>
<text x="11.2" y="201.2">RF1</text>
<text x="53.1" y="203.8">C19</text>
<text x="82.3" y="201.2">U3</text>
<text x="109" y="201.2">C15</text>
<text x="109" y="203.8">100nF</text>
<text x="197.9" y="199.9">U10</text>
<text x="236" y="201.2">R49</text>
<text x="236" y="203.8">10K</text>
<text x="64.5" y="205">R11</text>
<text x="109.8" y="208.8" transform="rotate(-90 109.8 208.8)">+5V</text>
<text x="128" y="206.3">C41</text>
<text x="172.5" y="207.6">R43</text>
<text x="183.9" y="208.8">1M</text>
<text x="255.8" y="207.4">-5V</text>
<text x="48.8" y="213.9" transform="rotate(-90 48.8 213.9)">AGND</text>
<text x="54.4" y="211.4">nc</text>
<text x="65.8" y="210.1">0</text>
<text x="128" y="213.9">47uf</text>
<text x="140.7" y="213.9">R55</text>
<text x="172.5" y="212.6">10K</text>
<text x="226.6" y="213.8">-5V</text>
<text x="236" y="212.6">10K R45</text>
<text x="20.5" y="221.4">AGND</text>
<text x="25.6" y="221.4">AGND</text>
<text x="45.5" y="217.7">H1</text>
<text x="65" y="216.3">AGND</text>
<text x="82.3" y="217.7">C16</text>
<text x="93.3" y="221.5" transform="rotate(-90 93.3 221.5)">AGND</text>
<text x="140.7" y="216.5">33k</text>
<text x="190.2" y="216.5">R57</text>
<text x="190.2" y="219">10K</text>
<text x="224.5" y="217.7">C37</text>
<text x="224.5" y="220.3">100nF</text>
<text x="236" y="216.5">R46</text>
<text x="236" y="220.3">10K</text>
<text x="333.8" y="221.5">U9</text>
<text x="74.2" y="224">-5V</text>
<text x="78.5" y="222.8">100nF</text>
<text x="134.8" y="227.8">AGND</text>
<text x="230.1" y="226.5">AGND</text>
<text x="184.4" y="230.3">AGND</text>
<text x="217.4" y="231.6">AGND</text>
<text x="353.4" y="230.4" transform="rotate(-90 353.4 230.4)">PGND</text>
<text x="150.9" y="250.7">R26</text>
<text x="140.3" y="255.8" transform="rotate(-90 140.3 255.8)">AGND</text>
<text x="150.9" y="255.8">R27</text>
<text x="153.4" y="253.3">0</text>
<text x="170.5" y="255.8" transform="rotate(-90 170.5 255.8)">PGND</text>
<text x="153.4" y="258.4">0</text>
<text x="150.9" y="267.3">R6</text>
<text x="150.9" y="273.6">R5</text>
<text x="152.1" y="272.3">0</text>
<text x="140.3" y="278.7" transform="rotate(-90 140.3 278.7)">AGND</text>
<text x="152.1" y="278.7">0</text>
<text x="169.5" y="277.9" transform="rotate(-90 169.5 277.9)">GND</text>
</g>
<g font-size="2.3">
<text x="36.6" y="23.6">1</text>
<text x="42.9" y="23.6">2</text>
<text x="374.3" y="22.4">1</text>
<text x="376.6" y="23.6">1</text>
<text x="380" y="20.6" transform="rotate(-90 380 20.6)">7</text>
<text x="381" y="22.3" transform="rotate(-90 381 22.3)">7</text>
<text x="21.2" y="28.4">BAT</text>
<text x="28.4" y="27.2">1</text>
<text x="374.3" y="24.9">2</text>
<text x="374.3" y="27.5">3</text>
<text x="374.3" y="30">4</text>
<text x="376.6" y="26.2">2</text>
<text x="376.6" y="28.7">3</text>
<text x="20.5" y="36">GND</text>
<text x="28.4" y="34.8">2</text>
<text x="233.3" y="35.1">2</text>
<text x="233.3" y="32.5">1</text>
<text x="235.6" y="33.8">VIN</text>
<text x="242.6" y="33.8">VOUT</text>
<text x="250.1" y="32.5">5</text>
<text x="374.3" y="32.5">5</text>
<text x="376.6" y="31.3">4</text>
<text x="376.6" y="33.8">5</text>
<text x="381" y="35.3" transform="rotate(-90 381 35.3)">6</text>
<text x="134.2" y="36.3">1</text>
<text x="134.2" y="38.9">2</text>
<text x="134.2" y="41.4">3</text>
<text x="136.6" y="37.6">OUT</text>
<text x="136.6" y="40.2">IN</text>
<text x="152.8" y="37.6">CFLY+</text>
<text x="156.9" y="40.2">EN</text>
<text x="161.2" y="41.4">4</text>
<text x="161.2" y="38.9">5</text>
<text x="161.2" y="36.3">6</text>
<text x="233.3" y="37.6">3</text>
<text x="235.6" y="38.9">CE</text>
<text x="235.6" y="36.3">GND</text>
<text x="245.7" y="38.9">NC</text>
<text x="250.1" y="37.6">4</text>
<text x="380" y="37.1" transform="rotate(-90 380 37.1)">6</text>
<text x="136.6" y="42.7">CFLY-</text>
<text x="155" y="42.7">GND</text>
<text x="365.8" y="52.9">GND</text>
<text x="372" y="51.6">39</text>
<text x="48.5" y="55.2">5</text>
<text x="54.4" y="56.3">SW</text>
<text x="66.4" y="56.3">EN</text>
<text x="74.2" y="55.2">1</text>
<text x="345" y="54.1">1</text>
<text x="345" y="56.7">2</text>
<text x="345" y="59.2">3</text>
<text x="347.4" y="55.4">GND</text>
<text x="347.4" y="57.9">3V3</text>
<text x="365.8" y="55.4">GND</text>
<text x="365.9" y="57.9">IO23</text>
<text x="372" y="59.2">36</text>
<text x="372" y="56.7">37</text>
<text x="372" y="54.1">38</text>
<text x="48.5" y="65.3">4</text>
<text x="63.2" y="61.4">VOUT</text>
<text x="74.2" y="60.2">2</text>
<text x="74.2" y="65.3">3</text>
<text x="345" y="61.7">4</text>
<text x="345" y="64.3">5</text>
<text x="347.4" y="60.5">EN</text>
<text x="347.4" y="63">SENSOR_VP</text>
<text x="347.4" y="65.6">SENSOR_VN</text>
<text x="364.8" y="65.6">RXD0</text>
<text x="365" y="63">TXD0</text>
<text x="365.9" y="60.5">IO22</text>
<text x="372" y="64.3">34</text>
<text x="372" y="61.7">35</text>
<text x="54.4" y="66.5">GND</text>
<text x="66.3" y="66.5">NC</text>
<text x="345" y="66.8">6</text>
<text x="345" y="69.4">7</text>
<text x="345" y="71.9">8</text>
<text x="347.4" y="68.1">IO34</text>
<text x="347.4" y="70.6">IO35</text>
<text x="365.9" y="68.1">IO21</text>
<text x="367.6" y="70.6">NC</text>
<text x="372" y="71.9">31</text>
<text x="372" y="69.4">32</text>
<text x="372" y="66.8">33</text>
<text x="343.8" y="77">10</text>
<text x="345" y="74.4">9</text>
<text x="347.4" y="73.2">IO32</text>
<text x="347.4" y="75.7">IO33</text>
<text x="365.9" y="75.7">IO18</text>
<text x="365.9" y="73.2">IO19</text>
<text x="372" y="77">29</text>
<text x="372" y="74.4">30</text>
<text x="271.5" y="80.8">1</text>
<text x="280.4" y="80.8">2</text>
<text x="343.8" y="79.5">11</text>
<text x="343.8" y="82.1">12</text>
<text x="347.4" y="78.3">IO25</text>
<text x="347.4" y="80.8">IO26</text>
<text x="347.4" y="83.3">IO27</text>
<text x="365.9" y="83.3">IO16</text>
<text x="365.9" y="80.8">IO17</text>
<text x="367.2" y="78.3">IO5</text>
<text x="372" y="82.1">27</text>
<text x="372" y="79.5">28</text>
<text x="271.5" y="85.9">3</text>
<text x="280.4" y="85.9">4</text>
<text x="343.8" y="84.6">13</text>
<text x="343.8" y="87.1">14</text>
<text x="343.8" y="89.7">15</text>
<text x="347.4" y="85.9">IO14</text>
<text x="347.4" y="88.4">IO12</text>
<text x="367.2" y="88.4">IO0</text>
<text x="367.2" y="85.9">IO4</text>
<text x="372" y="89.7">24</text>
<text x="372" y="87.1">25</text>
<text x="372" y="84.6">26</text>
<text x="343.8" y="92.2">16</text>
<text x="343.8" y="94.8">17</text>
<text x="347.4" y="91">GND</text>
<text x="347.4" y="93.5">IO13</text>
<text x="365.9" y="93.5">IO15</text>
<text x="367.2" y="91">IO2</text>
<text x="372" y="94.8">22</text>
<text x="372" y="92.2">23</text>
<text x="343.8" y="97.3">18</text>
<text x="343.8" y="99.8">19</text>
<text x="347.4" y="96">NC</text>
<text x="347.4" y="98.6">NC</text>
<text x="347.4" y="101.1">NC</text>
<text x="367.6" y="101.1">NC</text>
<text x="367.6" y="98.6">NC</text>
<text x="367.6" y="96">NC</text>
<text x="372" y="99.8">20</text>
<text x="372" y="97.3">21</text>
<text x="28.8" y="106.2">1</text>
<text x="31.2" y="107.5">1</text>
<text x="50.4" y="106.2">1</text>
<text x="52.8" y="107.5">1</text>
<text x="69.5" y="106.2">1</text>
<text x="71.8" y="107.5">1</text>
<text x="28.8" y="108.7">2</text>
<text x="31.2" y="110">2</text>
<text x="50.4" y="108.7">2</text>
<text x="52.8" y="110">2</text>
<text x="69.5" y="108.7">2</text>
<text x="71.8" y="110">2</text>
<text x="35.2" y="120.2">1</text>
<text x="35.2" y="122.7">2</text>
<text x="37.5" y="121.4">1</text>
<text x="37.5" y="124">2</text>
<text x="23.2" y="203.4" transform="rotate(-90 23.2 203.4)">1</text>
<text x="28.2" y="203.4" transform="rotate(-90 28.2 203.4)">2</text>
<text x="80.9" y="204">1</text>
<text x="100.2" y="204">8</text>
<text x="196.5" y="204">8</text>
<text x="218.3" y="204">1</text>
<text x="30.2" y="206.5">5</text>
<text x="80.9" y="206.5">2</text>
<text x="80.9" y="209.1">3</text>
<text x="83.2" y="205.3">NC</text>
<text x="83.2" y="207.8">VIN</text>
<text x="94.7" y="207.8">+VS</text>
<text x="95.8" y="205.3">NC</text>
<text x="100.2" y="209.1">6</text>
<text x="100.2" y="206.5">7</text>
<text x="196.5" y="209.1">6</text>
<text x="196.5" y="206.5">7</text>
<text x="198.8" y="207.8">2OUT</text>
<text x="198.8" y="205.3">VCC+</text>
<text x="211.1" y="205.3">1OUT</text>
<text x="212.9" y="207.8">1IN-</text>
<text x="218.3" y="206.5">2</text>
<text x="218.3" y="209.1">3</text>
<text x="23.2" y="212.3" transform="rotate(-90 23.2 212.3)">4</text>
<text x="28.2" y="212.3" transform="rotate(-90 28.2 212.3)">3</text>
<text x="80.9" y="211.6">4</text>
<text x="83.2" y="210.3">VIN+</text>
<text x="83.2" y="212.9">-VS</text>
<text x="92.7" y="210.3">VOUT</text>
<text x="95.8" y="212.9">NC</text>
<text x="100.2" y="211.6">5</text>
<text x="196.5" y="211.6">5</text>
<text x="198.8" y="212.9">2IN+</text>
<text x="198.8" y="210.3">2IN-</text>
<text x="211.6" y="212.9">VCC-</text>
<text x="212.3" y="210.3">1IN+</text>
<text x="218.3" y="211.6">4</text>
<text x="39.9" y="218.2" transform="rotate(-90 39.9 218.2)">2</text>
<text x="42.5" y="218.2" transform="rotate(-90 42.5 218.2)">1</text>
</g>
<g font-size="2.3" fill="#00f">
<text x="349.5" y="23.3">ESP32_IO0</text>
<text x="348.4" y="25.8">ESP32_RXD</text>
<text x="348.6" y="28.4">ESP32_TXD</text>
<text x="349" y="30.9">ESP32_EN</text>
<text x="328.7" y="62.7">ESP32_EN</text>
<text x="397.3" y="62.7">ESP32_TXD</text>
<text x="397.3" y="65.2">ESP32_RXD</text>
<text x="237.2" y="71.6">ESP32_EN</text>
<text x="380.3" y="75.8" transform="rotate(-90 380.3 75.8)">ESP32_IO0</text>
<text x="291.6" y="83">ADC_SAMPLE</text>
<text x="191.1" y="192.7" transform="rotate(-90 191.1 192.7)">OUT1</text>
<text x="216.9" y="192.2">ADC_SAMPLE</text>
<text x="266.4" y="210">OUT1</text>
</g>
<g font-size="2.2" fill="#000080">
<text x="334" y="222.1">M1</text>
<text x="334" y="224.4">M3螺丝</text>
</g>
<g font-size="1.6" fill="#000080">
<text x="30.2" y="103.6">H2</text>
<text x="51.8" y="103.6">H3</text>
<text x="70.9" y="103.6">H4</text>
<text x="36.6" y="117.5">H5</text>
</g>
</svg>
